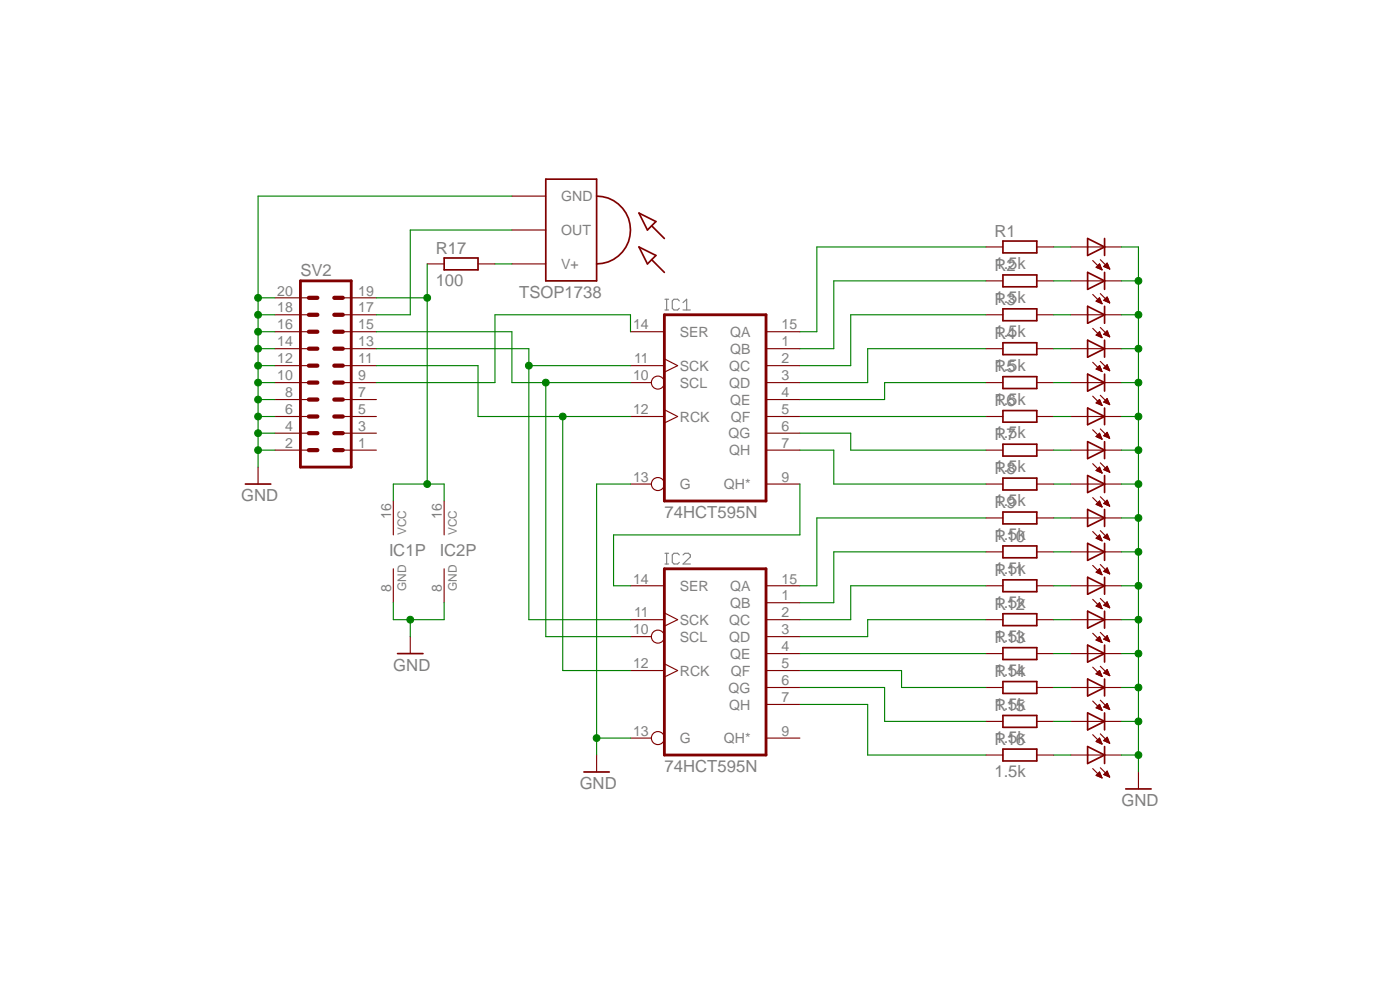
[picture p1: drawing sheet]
<svg xmlns="http://www.w3.org/2000/svg" width="210mm" height="148mm" viewBox="0 0 210 148" stroke-linecap="round" stroke-linejoin="round" font-family="sans-serif">
<path d="M99.7 46.4h.5M99.7 44.8h.5M99.9 44.8v1.6M101.9 45.1l-.3-.3h-.6l-.2 .3v1.1l.2 .2h.6l.3-.2M102.4 46.4h1.1M102.4 45.3l.6-.5v1.6M99.7 84.5h.5M99.7 82.9h.5M99.9 82.9v1.6M101.9 83.1l-.3-.2h-.6l-.2 .2v1.1l.2 .3h.6l.3-.3M102.4 83.1l.3-.2h.5l.3 .2v.3l-1.1 1.1h1.1" fill="none" stroke="#808080" stroke-width=".17"/>
<path d="M45 42.1h7.7v27.9h-7.7zM99.6 47.2h15.3v27.9h-15.3zM99.6 85.2h15.3v27.9h-15.3z" fill="none" stroke="#800000" stroke-width=".42"/>
<g fill="none" stroke="#800000" stroke-width=".17">
<path d="M64.1 39.5h2.5M71.7 39.5h2.5M76.8 39.5h5M76.8 29.4h5M76.8 34.5h5M147.8 37h2.6M155.4 37h2.6M160.5 37h7.6M163.8 39l1.4 1.4M164.5 40h.5M164.5 39.8h.5M164.6 39.8h.3"/>
<path d="M164.7 39.7h.2M164.8 39.6h.1M165 38.9l1.4 1.4M165.5 40h.7M165.6 39.8h.6M165.7 39.8h.5M165.7 39.7h.4M165.8 39.6h.3M165.9 39.5h.1M166 39.4l.4 .9-.9-.4zM41.2 52.2h5.1M41.2 54.8h5.1"/>
<path d="M41.2 57.3h5.1M41.2 59.9h5.1M41.2 49.7h5.1M41.2 47.2h5.1M41.2 44.6h5.1M51.4 52.2h5M51.4 54.8h5M51.4 57.3h5M51.4 59.9h5M51.4 49.7h5M51.4 47.2h5M51.4 44.6h5"/>
<path d="M94.5 54.8h5.1M94.5 57.3h3.1M94.5 49.7h5.1M99.6 53.8l2 1-2 1M114.9 52.2h5M114.9 54.8h5M114.9 57.3h5M114.9 59.9h5M114.9 49.7h5M147.8 52.2h2.6M147.8 57.3h2.6M147.8 42.1h2.6"/>
<path d="M147.8 47.2h2.6M155.4 52.2h2.6M155.4 57.3h2.6M155.4 42.1h2.6M155.4 47.2h2.6M160.5 52.2h7.6M160.5 57.3h7.6M160.5 42.1h7.6M160.5 47.2h7.6M163.8 44.1l1.4 1.4M163.8 49.2l1.4 1.4M163.8 54.3l1.4 1.4"/>
<path d="M163.8 59.4l1.4 1.3M164.3 40l.5-.5 .4 .9zM164.3 45.1l.5-.5 .4 .9zM164.4 40h.7M164.4 45.1h.7M164.4 50.2h.7M164.4 55.3h.7M164.4 55.2h.7M164.5 45.2h.6M164.5 45h.5M164.5 50.2h.6M164.5 50.1h.5"/>
<path d="M164.5 40.1h.6M164.5 55.1h.5M164.5 44.9h.5M164.5 50h.5M164.6 55h.4M164.6 44.8h.3M164.6 55.4h.5M164.7 45.3h.4M164.7 50.3h.4M164.7 49.9h.2M164.7 54.9h.2M164.7 40.2h.4"/>
<path d="M164.7 44.7h.2M164.8 49.8h.1M164.8 54.9h.1M164.8 59.9h.1M164.8 44.7h.1M164.8 54.8h.1M164.8 49.7h.1M164.8 49.7l-.5 .5 .9 .4M164.8 49.7l.4 .9M164.8 50.4h.4M164.8 54.8l-.5 .5 .9 .4M164.8 54.8l.4 .9"/>
<path d="M164.8 55.5h.3M164.9 45.3h.3M164.9 40.3h.3M165 44l1.4 1.4M165 49.1l1.4 1.4M165 54.1l1.4 1.4M165 59.2l1.4 1.4M165.1 50.5h.1M165.1 55.6h.1M165.1 45.5h.1M165.1 40.4h.1M165.5 50.1h.7"/>
<path d="M165.5 50.1l.9 .4M165.5 50.1l.5-.5 .4 .9M165.5 45h.7M165.5 55.1h.7M165.6 44.9h.6M165.6 50h.6M165.6 55h.6M165.7 44.8h.5M165.7 49.9h.4M165.7 55.2h.5M165.7 50.2h.5M165.7 54.9h.4"/>
<path d="M165.7 40h.5M165.7 45.1h.5M165.7 44.7h.4M165.8 49.8h.3M165.8 54.9h.3M165.8 59.9h.3M165.8 44.7h.3M165.9 54.8h.1M165.9 49.7h.2M165.9 55.3h.4M165.9 59.8h.1M165.9 45.2h.4"/>
<path d="M165.9 44.6h.1M165.9 50.2h.4M165.9 40.1h.4M165.9 49.6h.1M165.9 54.7h.1M165.9 59.7h.1M166 44.5l.4 .9-.9-.4zM166 54.7l.4 .8-.9-.3zM166 59.7l-.5 .5 .9 .4M166 59.7l.4 .9M166.1 55.4h.2M166.1 45.3h.2"/>
<path d="M166.1 50.3h.2M166.2 40.2h.1M166.3 50.4h.1M166.3 55.5h.1M166.3 45.3h.1M166.4 40.3h.1M38.7 70v2.5M41.2 62.4h5.1M41.2 64.9h5.1M41.2 67.4h5.1M51.4 62.4h5M51.4 64.9h5"/>
<path d="M51.4 67.4h5M59 75.1v5M66.6 75.1v5M94.5 62.4h5.1M94.5 72.5h3.1M99.6 61.4l2 1-2 1M114.9 62.4h5M114.9 64.9h5M114.9 67.4h5M114.9 72.5h5M147.8 62.4h2.6M147.8 67.4h2.6"/>
<path d="M147.8 72.5h2.6M147.8 77.6h2.6M155.4 62.4h2.6M155.4 67.4h2.6M155.4 72.5h2.6M155.4 77.6h2.6M160.5 62.4h7.6M160.5 67.4h7.6M160.5 72.5h7.6M160.5 77.6h7.6M163.8 79.6l1.4 1.4M163.8 64.4l1.4 1.4"/>
<path d="M163.8 69.5l1.4 1.4M163.8 74.5l1.4 1.4M164.3 60.4l.5-.5 .4 .8zM164.3 65.4l.9 .4M164.3 65.4l.5-.5 .4 .9M164.3 65.4h.8M164.3 70.5l.9 .4M164.3 70.5l.5-.5 .4 .9M164.3 70.5h.8M164.4 60.4h.7M164.4 75.6h.7M164.4 60.3h.7"/>
<path d="M164.4 65.3h.6M164.5 70.4h.5M164.5 75.4h.5M164.5 60.2h.5M164.5 65.2h.5M164.5 70.6h.6M164.5 75.6h.6M164.5 65.5h.6M164.5 70.3h.5M164.6 60.5h.5M164.6 60.1h.4M164.6 65.2h.4"/>
<path d="M164.6 70.2h.3M164.6 75.3h.3M164.7 60h.2M164.7 75.7h.4M164.7 65.1h.2M164.7 70.7h.4M164.7 70.1h.2M164.7 75.2h.2M164.8 65.6h.3M164.8 60.5h.3M164.8 65h.1M164.8 70.1h.1"/>
<path d="M164.8 75.1h.1M164.8 75.1l.4 .8-.9-.3zM164.9 75.8h.3M164.9 70.7h.3M165 79.5l1.4 1.4M165 64.3l1.4 1.4M165 65.7h.2M165 69.3l1.4 1.4M165 74.4l1.4 1.4M165 60.6h.2M165.1 75.9h.1M165.1 70.8h.1"/>
<path d="M165.2 65.8h.1M165.2 60.7h.1M165.5 65.3l.5-.5 .4 .9zM165.5 70.4l.5-.6 .4 .9zM165.5 75.4l.5-.5 .4 .9zM165.5 60.2h.7M165.5 65.2h.7M165.5 75.4h.7M165.6 65.3h.6M165.6 70.4h.6M165.6 70.3h.6M165.6 75.4h.6"/>
<path d="M165.6 60.3h.6M165.6 60.1h.6M165.6 65.2h.6M165.7 70.2h.5M165.7 75.3h.5M165.7 60h.4M165.7 65.1h.4M165.7 70.5h.5M165.7 70.1h.4M165.7 75.6h.5M165.7 75.2h.4M165.8 65.4h.5"/>
<path d="M165.8 60.4h.5M165.8 65h.3M165.8 70.1h.3M165.8 75.1h.3M165.9 64.9h.1M165.9 69.9h.1M165.9 75.6h.4M165.9 75h.1M165.9 70.6h.4M166 65.5h.3M166 64.8h.1M166 60.5h.3"/>
<path d="M166.1 75.7h.2M166.2 70.7h.1M166.2 65.6h.1M166.2 60.5h.2M166.3 75.8h.1M166.4 70.7h.1M59 85.2v5.1M61.5 95.4v2.5M66.6 85.2v5.1M94.5 92.8h5.1M94.5 95.4h3.1M94.5 87.8h5.1"/>
<path d="M99.6 91.8l2 1-2 1M99.6 99.4l2 1.1-2 .9M114.9 90.3h5M114.9 92.8h5M114.9 95.4h5M114.9 97.9h5M114.9 87.8h5M147.8 92.8h2.6M147.8 97.9h2.6M147.8 87.8h2.6M147.8 82.7h2.6M155.4 92.8h2.6"/>
<path d="M155.4 97.9h2.6M155.4 87.8h2.6M155.4 82.7h2.6M160.5 92.8h7.6M160.5 97.9h7.6M160.5 87.8h7.6M160.5 82.7h7.6M163.8 84.7l1.4 1.4M163.8 89.8l1.4 1.4M163.8 94.9l1.4 1.4M163.8 99.9l1.4 1.4M164.3 95.9l.9 .4"/>
<path d="M164.3 95.9l.5-.5 .4 .9M164.3 95.9h.8M164.4 80.6h.7M164.4 90.8h.7M164.4 85.8h.7M164.4 85.7h.7M164.4 90.7h.7M164.4 95.8h.6M164.5 80.7h.6M164.5 80.5h.5M164.5 85.6h.5M164.5 90.6h.5"/>
<path d="M164.5 95.7h.5M164.5 80.4h.5M164.5 96h.6M164.6 85.5h.4M164.6 90.9h.5M164.6 90.6h.4M164.6 95.6h.4M164.6 80.3h.3M164.6 85.9h.5M164.7 80.8h.4M164.7 85.4h.2M164.7 90.5h.2"/>
<path d="M164.7 95.5h.2M164.8 80.3h.1M164.8 85.3h.1M164.8 90.4h.1M164.8 96.1h.3M164.8 91h.3M164.8 95.4h.1M164.8 80.1l.4 .9-.9-.4zM164.8 80.9h.4M164.8 80.2h.1M164.8 85.2l-.5 .5 .9 .4M164.8 85.2l.4 .9"/>
<path d="M164.8 85.9h.3M164.8 85.2h.1M164.8 90.3l.4 .9-.9-.4zM165 84.6l1.4 1.4M165 89.7l1.4 1.4M165 94.7l1.4 1.4M165 96.1h.2M165 99.8l1.4 1.4M165 91.1h.2M165.1 80.9h.1M165.1 86h.1M165.2 96.2h.1"/>
<path d="M165.2 91.2h.1M165.5 80.5h.7M165.5 80.5l.9 .4M165.5 80.5l.5-.5 .4 .9M165.5 85.6l.5-.5 .4 .9zM165.5 90.7l.5-.5 .4 .9zM165.5 85.6h.7M165.5 90.6h.7M165.5 95.7h.7M165.6 80.4h.6M165.6 95.8h.6M165.6 85.5h.6"/>
<path d="M165.6 90.7h.6M165.6 90.6h.6M165.6 95.6h.6M165.7 80.3h.4M165.7 85.7h.5M165.7 80.6h.5M165.7 85.4h.4M165.7 90.5h.4M165.7 95.5h.4M165.8 80.3h.3M165.8 85.3h.3M165.8 90.4h.3"/>
<path d="M165.8 95.9h.5M165.8 90.8h.5M165.8 95.4h.3M165.9 90.3h.1M165.9 80.2h.2M165.9 85.8h.4M165.9 85.2h.2M165.9 80.7h.4M165.9 95.3h.1M165.9 80.1h.1M165.9 85.1h.1M165.9 90.2h.1"/>
<path d="M166 96h.3M166 95.2l-.5 .6 .9 .3M166 95.2l.4 .9M166 95.2h.1M166 90.9h.3M166.1 85.9h.2M166.1 80.8h.2M166.2 96.1h.1M166.2 91h.2M166.3 80.9h.1M166.3 85.9h.1M89.5 113.1v2.6"/>
<path d="M94.5 100.5h5.1M94.5 110.6h3.1M114.9 100.5h5M114.9 103h5M114.9 105.5h5M114.9 110.6h5M147.8 103h2.6M147.8 108.1h2.6M147.8 113.1h2.6M155.4 103h2.6M155.4 108.1h2.6M155.4 113.1h2.6"/>
<path d="M160.5 103h7.6M160.5 108.1h7.6M160.5 113.1h7.6M163.8 105l1.4 1.4M163.8 110.1l1.4 1.4M163.8 115.1l1.4 1.4M164.3 100.9h.8M164.3 111.1l.5-.5 .4 .9zM164.3 116.2l.5-.5 .4 .8zM164.4 106h.7M164.4 111h.7M164.4 116.2h.7"/>
<path d="M164.4 116.1h.7M164.5 100.8h.5M164.5 105.9h.5M164.5 111.2h.6M164.5 111h.5M164.5 101h.6M164.5 106.1h.6M164.5 116h.5M164.5 105.8h.5M164.5 110.9h.5M164.6 116h.4M164.6 100.7h.3"/>
<path d="M164.6 105.7h.3M164.6 110.8h.3M164.6 116.3h.5M164.7 106.2h.4M164.7 111.3h.4M164.7 115.9h.2M164.7 101.1h.4M164.7 100.6h.2M164.7 105.7h.2M164.8 110.7h.1M164.8 115.8h.1M164.8 105.5h.1"/>
<path d="M164.8 100.5h.1M164.8 100.5l.4 .8-.9-.3zM164.8 105.5l.4 .9-.9-.4zM164.8 110.6h.1M164.8 116.4h.3M164.8 115.7h.1M164.9 106.3h.3M164.9 111.3h.3M164.9 101.2h.3M165 104.9l1.4 1.4M165 109.9l1.4 1.4M165 115l1.4 1.4"/>
<path d="M165.1 111.4h.1M165.1 116.5h.1M165.1 106.3h.1M165.1 101.3h.1M165.5 105.9l.5-.5 .4 .9zM165.5 111h.7M165.5 111l.9 .3M165.5 111l.5-.6 .4 .9M165.5 116l.5-.5 .4 .9zM165.5 105.9h.7M165.5 116h.7M165.6 100.8h.6"/>
<path d="M165.6 105.8h.6M165.6 110.9h.6M165.6 116h.6M165.7 100.7h.5M165.7 105.7h.5M165.7 110.8h.4M165.7 116.1h.5M165.7 111h.5M165.7 115.9h.4M165.7 100.9h.5M165.7 100.6h.4M165.7 106h.5"/>
<path d="M165.7 105.7h.4M165.8 110.7h.3M165.8 115.8h.3M165.8 105.5h.3M165.8 100.5h.3M165.9 110.6h.2M165.9 116.2h.4M165.9 115.7h.2M165.9 100.4h.1M165.9 105.5h.1M165.9 111.2h.4M165.9 101h.4"/>
<path d="M165.9 106.1h.4M165.9 110.5h.1M165.9 115.6h.1M166 100.3l-.5 .5 .9 .4M166 100.3l.4 .9M166 100.3h.1M166.1 116.3h.2M166.1 106.2h.2M166.1 111.3h.2M166.2 101.1h.1M166.3 116.4h.1M166.3 106.3h.1"/>
<path d="M166.3 111.3h.1M166.4 101.2h.1M170.7 115.7v2.5"/>
<circle cx="98.6" cy="57.3" r=".98"/>
<circle cx="98.6" cy="72.5" r=".98"/>
<circle cx="98.6" cy="95.4" r=".98"/>
<circle cx="98.6" cy="110.6" r=".98"/>
</g>
<g fill="none" stroke="#800000" stroke-width=".25">
<path d="M66.6 38.7h5.1v1.7h-5.1zM81.8 26.8h7.7v15.3h-7.7zM89.5 29.4a5.1 5.1 0 0 1 5 5.1 5.1 5.1 0 0 1-5 5M95.8 31.9l2.5 1.3-1.2 1.3zM95.8 37l2.5 1.3-1.2 1.2zM97.7 38.9l1.9 1.9M97.7 33.8l1.9 1.9M150.4 36.1h5v1.8h-5zM163.1 35.7l2.5 1.3-2.5 1.3zM165.6 35.7v2.6M150.4 41.2h5v1.8h-5zM150.4 46.3h5v1.7h-5z"/>
<path d="M150.4 51.4h5v1.7h-5zM150.4 56.4h5v1.8h-5zM163.1 40.8l2.5 1.3-2.5 1.2zM163.1 45.9l2.5 1.3-2.5 1.2zM163.1 51l2.5 1.2-2.5 1.3zM163.1 56l2.5 1.3-2.5 1.3zM165.6 40.8v2.5M165.6 45.9v2.5M165.6 51v2.5M165.6 56v2.6M36.8 72.5h3.8M150.4 61.5h5v1.7h-5z"/>
<path d="M150.4 66.5h5v1.8h-5zM150.4 71.6h5v1.8h-5zM150.4 76.7h5v1.8h-5zM163.1 76.3l2.5 1.3-2.5 1.3zM163.1 61.1l2.5 1.3-2.5 1.2zM163.1 66.2l2.5 1.2-2.5 1.3zM163.1 71.2l2.5 1.3-2.5 1.3zM165.6 61.1v2.5M165.6 66.2v2.5M165.6 71.2v2.6M165.6 76.3v2.6M59.6 97.9h3.8"/>
<path d="M150.4 81.8h5v1.8h-5zM150.4 86.9h5v1.7h-5zM150.4 91.9h5v1.8h-5zM150.4 97h5v1.8h-5zM163.1 81.4l2.5 1.3-2.5 1.2zM163.1 86.5l2.5 1.3-2.5 1.2zM163.1 91.6l2.5 1.2-2.5 1.3zM163.1 96.6l2.5 1.3-2.5 1.3zM165.6 81.4v2.5M165.6 86.5v2.5M165.6 91.6v2.5M165.6 96.6v2.6"/>
<path d="M87.5 115.7h3.9M150.4 102.1h5v1.8h-5zM150.4 107.2h5v1.8h-5zM150.4 112.2h5v1.8h-5zM163.1 101.7l2.5 1.3-2.5 1.3zM163.1 106.8l2.5 1.3-2.5 1.2zM163.1 111.8l2.5 1.3-2.5 1.3zM165.6 101.7v2.6M165.6 106.8v2.5M165.6 111.8v2.6M168.8 118.2h3.8"/>
</g>
<g fill="none" stroke="#800000" stroke-width=".63">
<path d="M46.3 57.3h1.3M46.3 59.9h1.3M46.3 49.7h1.3M46.3 52.2h1.3M46.3 54.8h1.3M46.3 44.6h1.3M46.3 47.2h1.3M50.1 57.3h1.3M50.1 59.9h1.3M50.1 49.7h1.3M50.1 52.2h1.3M50.1 54.8h1.3"/>
<path d="M50.1 44.6h1.3M50.1 47.2h1.3M46.3 62.4h1.3M46.3 64.9h1.3M46.3 67.4h1.3M50.1 62.4h1.3M50.1 64.9h1.3M50.1 67.4h1.3"/>
</g>
<path d="M94.5 72.5h-5v40.6M119.9 72.5v7.6h-27.9v7.7h2.5M89.5 110.6h5" fill="none" stroke="#008000" stroke-width=".17"/>
<circle cx="89.4" cy="110.6" r=".51" fill="#008000"/>
<circle cx="89.4" cy="110.6" r=".51" fill="none" stroke="#008000" stroke-width=".15"/>
<path d="M168.1 37h2.6v78.7M168.1 42.1h2.6" fill="none" stroke="#008000" stroke-width=".17"/>
<circle cx="170.7" cy="42.1" r=".51" fill="#008000"/>
<circle cx="170.7" cy="42.1" r=".51" fill="none" stroke="#008000" stroke-width=".15"/>
<path d="M168.1 47.2h2.6" fill="none" stroke="#008000" stroke-width=".17"/>
<circle cx="170.7" cy="47.2" r=".51" fill="#008000"/>
<circle cx="170.7" cy="47.2" r=".51" fill="none" stroke="#008000" stroke-width=".15"/>
<path d="M168.1 52.2h2.6" fill="none" stroke="#008000" stroke-width=".17"/>
<circle cx="170.7" cy="52.2" r=".51" fill="#008000"/>
<circle cx="170.7" cy="52.2" r=".51" fill="none" stroke="#008000" stroke-width=".15"/>
<path d="M168.1 57.3h2.6" fill="none" stroke="#008000" stroke-width=".17"/>
<circle cx="170.7" cy="57.3" r=".51" fill="#008000"/>
<circle cx="170.7" cy="57.3" r=".51" fill="none" stroke="#008000" stroke-width=".15"/>
<path d="M168.1 62.4h2.6" fill="none" stroke="#008000" stroke-width=".17"/>
<circle cx="170.7" cy="62.4" r=".51" fill="#008000"/>
<circle cx="170.7" cy="62.4" r=".51" fill="none" stroke="#008000" stroke-width=".15"/>
<path d="M168.1 67.4h2.6" fill="none" stroke="#008000" stroke-width=".17"/>
<circle cx="170.7" cy="67.4" r=".51" fill="#008000"/>
<circle cx="170.7" cy="67.4" r=".51" fill="none" stroke="#008000" stroke-width=".15"/>
<path d="M168.1 72.5h2.6" fill="none" stroke="#008000" stroke-width=".17"/>
<circle cx="170.7" cy="72.5" r=".51" fill="#008000"/>
<circle cx="170.7" cy="72.5" r=".51" fill="none" stroke="#008000" stroke-width=".15"/>
<path d="M168.1 77.6h2.6" fill="none" stroke="#008000" stroke-width=".17"/>
<circle cx="170.7" cy="77.6" r=".51" fill="#008000"/>
<circle cx="170.7" cy="77.6" r=".51" fill="none" stroke="#008000" stroke-width=".15"/>
<path d="M168.1 82.7h2.6" fill="none" stroke="#008000" stroke-width=".17"/>
<circle cx="170.7" cy="82.7" r=".51" fill="#008000"/>
<circle cx="170.7" cy="82.7" r=".51" fill="none" stroke="#008000" stroke-width=".15"/>
<path d="M168.1 87.8h2.6" fill="none" stroke="#008000" stroke-width=".17"/>
<circle cx="170.7" cy="87.8" r=".51" fill="#008000"/>
<circle cx="170.7" cy="87.8" r=".51" fill="none" stroke="#008000" stroke-width=".15"/>
<path d="M168.1 92.8h2.6" fill="none" stroke="#008000" stroke-width=".17"/>
<circle cx="170.7" cy="92.8" r=".51" fill="#008000"/>
<circle cx="170.7" cy="92.8" r=".51" fill="none" stroke="#008000" stroke-width=".15"/>
<path d="M168.1 97.9h2.6" fill="none" stroke="#008000" stroke-width=".17"/>
<circle cx="170.7" cy="97.9" r=".51" fill="#008000"/>
<circle cx="170.7" cy="97.9" r=".51" fill="none" stroke="#008000" stroke-width=".15"/>
<path d="M168.1 103h2.6" fill="none" stroke="#008000" stroke-width=".17"/>
<circle cx="170.7" cy="103" r=".51" fill="#008000"/>
<circle cx="170.7" cy="103" r=".51" fill="none" stroke="#008000" stroke-width=".15"/>
<path d="M168.1 108.1h2.6" fill="none" stroke="#008000" stroke-width=".17"/>
<circle cx="170.7" cy="108.1" r=".51" fill="#008000"/>
<circle cx="170.7" cy="108.1" r=".51" fill="none" stroke="#008000" stroke-width=".15"/>
<path d="M168.1 113.1h2.6" fill="none" stroke="#008000" stroke-width=".17"/>
<circle cx="170.7" cy="113.1" r=".51" fill="#008000"/>
<circle cx="170.7" cy="113.1" r=".51" fill="none" stroke="#008000" stroke-width=".15"/>
<path d="M38.7 52.2h2.5M41.2 49.7h-2.5v20.3" fill="none" stroke="#008000" stroke-width=".17"/>
<circle cx="38.7" cy="52.2" r=".51" fill="#008000"/>
<circle cx="38.7" cy="52.2" r=".51" fill="none" stroke="#008000" stroke-width=".15"/>
<path d="M38.7 54.8h2.5" fill="none" stroke="#008000" stroke-width=".17"/>
<circle cx="38.7" cy="54.8" r=".51" fill="#008000"/>
<circle cx="38.7" cy="54.8" r=".51" fill="none" stroke="#008000" stroke-width=".15"/>
<path d="M38.7 57.3h2.5" fill="none" stroke="#008000" stroke-width=".17"/>
<circle cx="38.7" cy="57.3" r=".51" fill="#008000"/>
<circle cx="38.7" cy="57.3" r=".51" fill="none" stroke="#008000" stroke-width=".15"/>
<path d="M38.7 59.9h2.5" fill="none" stroke="#008000" stroke-width=".17"/>
<circle cx="38.7" cy="59.9" r=".51" fill="#008000"/>
<circle cx="38.7" cy="59.9" r=".51" fill="none" stroke="#008000" stroke-width=".15"/>
<path d="M38.7 62.4h2.5" fill="none" stroke="#008000" stroke-width=".17"/>
<circle cx="38.7" cy="62.4" r=".51" fill="#008000"/>
<circle cx="38.7" cy="62.4" r=".51" fill="none" stroke="#008000" stroke-width=".15"/>
<path d="M38.7 64.9h2.5" fill="none" stroke="#008000" stroke-width=".17"/>
<circle cx="38.7" cy="64.9" r=".51" fill="#008000"/>
<circle cx="38.7" cy="64.9" r=".51" fill="none" stroke="#008000" stroke-width=".15"/>
<path d="M38.7 67.4h2.5" fill="none" stroke="#008000" stroke-width=".17"/>
<circle cx="38.7" cy="67.4" r=".51" fill="#008000"/>
<circle cx="38.7" cy="67.4" r=".51" fill="none" stroke="#008000" stroke-width=".15"/>
<path d="M76.8 29.4h-38.1v15.2" fill="none" stroke="#008000" stroke-width=".17"/>
<circle cx="38.7" cy="49.7" r=".51" fill="#008000"/>
<circle cx="38.7" cy="49.7" r=".51" fill="none" stroke="#008000" stroke-width=".15"/>
<path d="M38.7 44.6v5.1M38.7 47.2h2.5" fill="none" stroke="#008000" stroke-width=".17"/>
<circle cx="38.7" cy="47.2" r=".51" fill="#008000"/>
<circle cx="38.7" cy="47.2" r=".51" fill="none" stroke="#008000" stroke-width=".15"/>
<path d="M38.7 44.6h2.5" fill="none" stroke="#008000" stroke-width=".17"/>
<circle cx="38.7" cy="44.6" r=".51" fill="#008000"/>
<circle cx="38.7" cy="44.6" r=".51" fill="none" stroke="#008000" stroke-width=".15"/>
<path d="M59 90.3v2.5h7.6v-2.5M61.5 92.8v2.6" fill="none" stroke="#008000" stroke-width=".17"/>
<circle cx="61.5" cy="92.8" r=".51" fill="#008000"/>
<circle cx="61.5" cy="92.8" r=".51" fill="none" stroke="#008000" stroke-width=".15"/>
<path d="M79.3 52.2v40.6h15.2M79.3 54.8h15.2" fill="none" stroke="#008000" stroke-width=".17"/>
<circle cx="79.3" cy="54.8" r=".51" fill="#008000"/>
<circle cx="79.3" cy="54.8" r=".51" fill="none" stroke="#008000" stroke-width=".15"/>
<path d="M56.4 52.2h22.9M76.8 57.3h17.7M81.8 57.3v38.1h12.7" fill="none" stroke="#008000" stroke-width=".17"/>
<circle cx="81.8" cy="57.3" r=".51" fill="#008000"/>
<circle cx="81.8" cy="57.3" r=".51" fill="none" stroke="#008000" stroke-width=".15"/>
<path d="M56.4 49.7h20.4v7.6M71.7 62.4h22.8M84.4 62.4v38.1h10.1" fill="none" stroke="#008000" stroke-width=".17"/>
<circle cx="84.4" cy="62.4" r=".51" fill="#008000"/>
<circle cx="84.4" cy="62.4" r=".51" fill="none" stroke="#008000" stroke-width=".15"/>
<g fill="none" stroke="#008000" stroke-width=".17">
<path d="M74.2 39.5h2.6M76.8 34.5h-15.3v12.7h-5.1M147.8 37h-25.3v12.7h-2.6M158 37h2.5M56.4 54.8h15.3v7.6M94.5 49.7v-2.5h-20.3v10.1h-17.8M147.8 47.2h-20.2v7.6h-7.7M147.8 42.1h-22.8v10.1h-5.1M147.8 52.2h-17.7v5.1h-10.2M147.8 57.3h-15.2v2.6h-12.7M158 42.1h2.5M158 47.2h2.5"/>
<path d="M158 52.2h2.5M158 57.3h2.5M59 75.1v-2.6h7.6v2.6M119.9 62.4h27.9M119.9 67.4h5.1v5.1h22.8M119.9 64.9h7.7v2.5h20.2M147.8 77.6h-25.3v10.2h-2.6M158 62.4h2.5M158 67.4h2.5M158 72.5h2.5M158 77.6h2.5M119.9 97.9h27.9"/>
<path d="M147.8 82.7h-22.8v7.6h-5.1M147.8 87.8h-20.2v5h-7.7M147.8 92.8h-17.7v2.6h-10.2M158 82.7h2.5M158 87.8h2.5M158 92.8h2.5M158 97.9h2.5M119.9 103h12.7v5.1h15.2M119.9 100.5h15.3v2.5h12.6M119.9 105.5h10.2v7.6h17.7M158 103h2.5M158 108.1h2.5"/>
<path d="M158 113.1h2.5"/>
</g>
<circle cx="64" cy="72.5" r=".51" fill="#008000"/>
<circle cx="64" cy="72.5" r=".51" fill="none" stroke="#008000" stroke-width=".15"/>
<path d="M64.1 39.5v33M56.4 44.6h7.7" fill="none" stroke="#008000" stroke-width=".17"/>
<circle cx="64" cy="44.6" r=".51" fill="#008000"/>
<circle cx="64" cy="44.6" r=".51" fill="none" stroke="#008000" stroke-width=".15"/>
<g font-size="2.5" fill="#808080">
<text x="149.1" y="35.5">R1</text>
<text x="45" y="41.3">SV2</text>
<text x="65.3" y="38.1">R17</text>
<text x="149.1" y="40.3">1.5k</text>
<text x="149.1" y="40.6">R2</text>
<text x="65.3" y="42.8">100</text>
<text x="77.9" y="44.6">TSOP1738</text>
<text x="149.1" y="45.4">1.5k</text>
<text x="149.1" y="45.6">R3</text>
<text x="149.1" y="50.5">1.5k</text>
<text x="149.1" y="50.7">R4</text>
<text x="149.1" y="55.5">1.5k</text>
<text x="149.1" y="55.8">R5</text>
<text x="149.1" y="60.6">1.5k</text>
<text x="149.1" y="65.7">1.5k</text>
<text x="149.1" y="60.9">R6</text>
<text x="149.1" y="66">R7</text>
<text x="149.1" y="70.7">1.5k</text>
<text x="149.1" y="71">R8</text>
<text x="36.2" y="75.1">GND</text>
<text x="99.6" y="77.6">74HCT595N</text>
<text x="149.1" y="75.8">1.5k</text>
<text x="149.1" y="76.1">R9</text>
<text x="58.3" y="83.3">IC1P</text>
<text x="66" y="83.3">IC2P</text>
<text x="149.1" y="80.9">1.5k</text>
<text x="149.1" y="81.2">R10</text>
<text x="149.1" y="86">1.5k</text>
<text x="149.1" y="86.3">R11</text>
<text x="149.1" y="91.1">1.5k</text>
<text x="149.1" y="91.4">R12</text>
<text x="59" y="100.5">GND</text>
<text x="149.1" y="96.1">1.5k</text>
<text x="149.1" y="101.2">1.5k</text>
<text x="149.1" y="96.4">R13</text>
<text x="149.1" y="101.5">R14</text>
<text x="149.1" y="106.3">1.5k</text>
<text x="149.1" y="106.6">R15</text>
<text x="149.1" y="111.3">1.5k</text>
<text x="149.1" y="111.6">R16</text>
<text x="86.9" y="118.2">GND</text>
<text x="99.6" y="115.7">74HCT595N</text>
<text x="149.1" y="116.4">1.5k</text>
<text x="168.1" y="120.7">GND</text>
</g>
<g font-size="2.1" fill="#808080">
<text x="84.2" y="30.1">GND</text>
<text x="84.2" y="35.2">OUT</text>
<text x="84.2" y="40.3">V+</text>
<text x="41.6" y="46.8">18</text>
<text x="41.6" y="44.3">20</text>
<text x="53.7" y="46.8">17</text>
<text x="53.7" y="44.3">19</text>
<text x="41.6" y="51.9">14</text>
<text x="41.6" y="49.3">16</text>
<text x="53.7" y="51.9">13</text>
<text x="53.7" y="49.3">15</text>
<text x="94.9" y="49.3">14</text>
<text x="101.9" y="50.5">SER</text>
<text x="109.5" y="53">QB</text>
<text x="109.5" y="50.5">QA</text>
<text x="117.2" y="51.9">1</text>
<text x="117.2" y="49.3">15</text>
<text x="41.6" y="54.4">12</text>
<text x="41.6" y="56.9">10</text>
<text x="42.8" y="59.5">8</text>
<text x="53.7" y="59.5">7</text>
<text x="53.7" y="56.9">9</text>
<text x="53.7" y="54.4">11</text>
<text x="94.9" y="56.9">10</text>
<text x="95.1" y="54.4">11</text>
<text x="101.9" y="58.1">SCL</text>
<text x="101.9" y="55.5">SCK</text>
<text x="109.3" y="55.5">QC</text>
<text x="109.3" y="58.1">QD</text>
<text x="117.2" y="54.4">2</text>
<text x="117.2" y="56.9">3</text>
<text x="117.2" y="59.5">4</text>
<text x="42.8" y="64.6">4</text>
<text x="42.8" y="62">6</text>
<text x="53.7" y="64.6">3</text>
<text x="53.7" y="62">5</text>
<text x="94.9" y="62">12</text>
<text x="101.9" y="63.2">RCK</text>
<text x="109.2" y="65.7">QG</text>
<text x="109.5" y="60.6">QE</text>
<text x="109.6" y="63.2">QF</text>
<text x="117.2" y="62">5</text>
<text x="117.2" y="64.6">6</text>
<text x="42.8" y="67.1">2</text>
<text x="53.7" y="67.1">1</text>
<text x="109.3" y="68.2">QH</text>
<text x="117.2" y="67.1">7</text>
<text x="58.6" y="77.8" transform="rotate(-90 58.6 77.8)">16</text>
<text x="66.3" y="77.8" transform="rotate(-90 66.3 77.8)">16</text>
<text x="94.9" y="72.2">13</text>
<text x="101.9" y="73.3">G</text>
<text x="108.5" y="73.3">QH*</text>
<text x="117.2" y="72.2">9</text>
<text x="58.6" y="88.7" transform="rotate(-90 58.6 88.7)">8</text>
<text x="66.3" y="88.7" transform="rotate(-90 66.3 88.7)">8</text>
<text x="94.9" y="87.4">14</text>
<text x="101.9" y="88.5">SER</text>
<text x="109.5" y="88.5">QA</text>
<text x="117.2" y="90">1</text>
<text x="117.2" y="87.4">15</text>
<text x="94.9" y="95">10</text>
<text x="95.1" y="92.5">11</text>
<text x="101.9" y="93.6">SCK</text>
<text x="109.3" y="93.6">QC</text>
<text x="109.5" y="91.1">QB</text>
<text x="117.2" y="92.5">2</text>
<text x="117.2" y="95">3</text>
<text x="94.9" y="100.1">12</text>
<text x="101.9" y="96.1">SCL</text>
<text x="101.9" y="101.2">RCK</text>
<text x="109.3" y="96.1">QD</text>
<text x="109.5" y="98.7">QE</text>
<text x="109.6" y="101.2">QF</text>
<text x="117.2" y="97.5">4</text>
<text x="117.2" y="100.1">5</text>
<text x="109.2" y="103.8">QG</text>
<text x="109.3" y="106.3">QH</text>
<text x="117.2" y="102.6">6</text>
<text x="117.2" y="105.2">7</text>
<text x="94.9" y="110.2">13</text>
<text x="101.9" y="111.3">G</text>
<text x="108.5" y="111.4">QH*</text>
<text x="117.2" y="110.2">9</text>
</g>
<g font-size="1.8" fill="#808080">
<text x="60.9" y="80.1" transform="rotate(-90 60.9 80.1)">VCC</text>
<text x="68.5" y="80.1" transform="rotate(-90 68.5 80.1)">VCC</text>
<text x="60.9" y="88.5" transform="rotate(-90 60.9 88.5)">GND</text>
<text x="68.5" y="88.5" transform="rotate(-90 68.5 88.5)">GND</text>
</g>
</svg>
